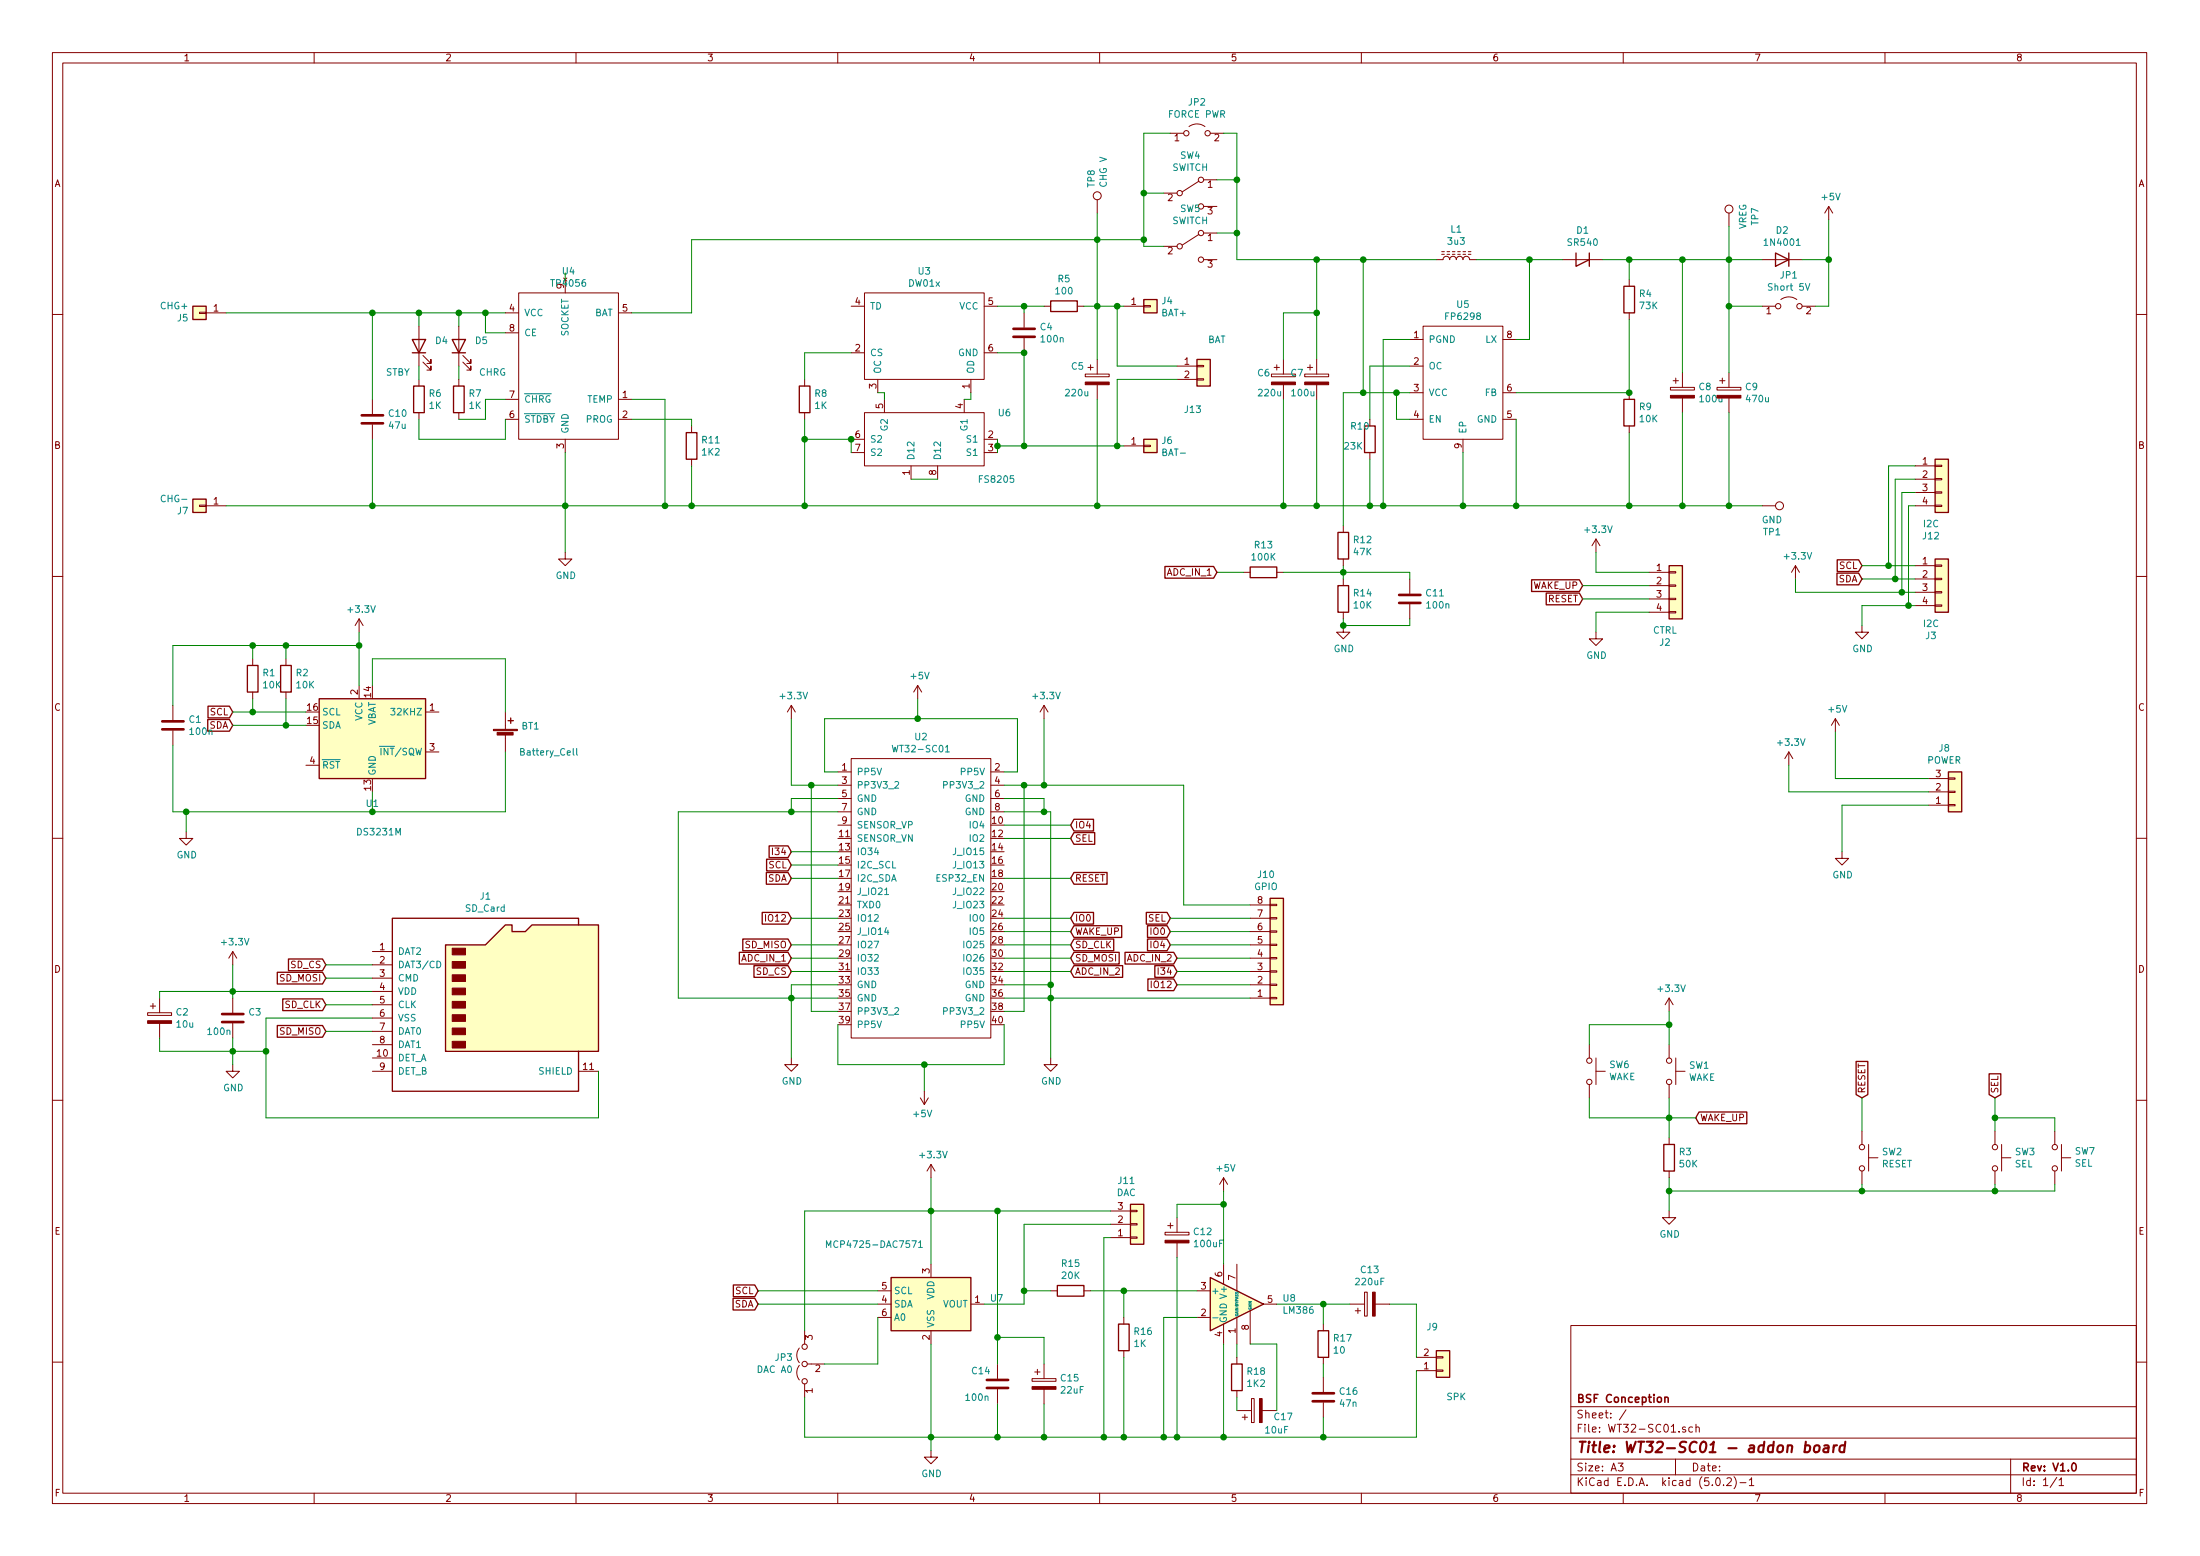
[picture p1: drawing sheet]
<svg xmlns="http://www.w3.org/2000/svg" width="420mm" height="297mm" viewBox="0 0 420 297" stroke-linecap="round" stroke-linejoin="round" font-family="sans-serif">
<g fill="none" stroke="#840000" stroke-width=".19">
<path d="M10 10h400v277h-400zM12 12h396v273.1h-396zM60 10v2M110 10v2M160 10v2M210 10v2M260 10v2M310 10v2M360 10v2M209.5 38.1v2.6M222.2 36.9h2.6M223.5 25.4h2.6"/>
<path d="M227.1 24.2l.1-.1a2.56 2.56 0 0 1 2.9 .1M229 34.6l-3.2 2M229.9 34.3h2.5M229.9 39.4h2.5M231.1 25.4h2.6M349.2 39.4l-.7 1.3M349.2 39.4v2.5M349.2 39.4l.8 1.3M38.1 59.6h1.3v.3h-1.3zM39.4 59.7h3.8M96.5 59.7h2.6M99.1 55.9h19v28h-19z"/>
<path d="M107.9 53.4v2.5M118.1 59.7h2.5M162.6 58.5h2.5M165.1 55.9h22.9v16.5h-22.9zM188 58.5h2.5M195.6 59.7v2.8M199.4 58.5h1.3M205.7 58.5h1.3M214.6 58.5h3.8M218.4 58.3h1.3v.3h-1.3zM222.2 47h2.6M229 44.7l-3.2 2.1"/>
<path d="M229.9 49.6h2.5M229.9 44.5h2.5M274.3 49.6h1.3a.63 .63 0 0 1 .6-.7 .63 .63 0 0 1 .7 .7 .63 .63 0 0 1 .6-.7 .63 .63 0 0 1 .6 .7 .63 .63 0 0 1 .7-.7 .63 .63 0 0 1 .6 .7 .63 .63 0 0 1 .6-.7 .63 .63 0 0 1 .7 .7h1.2M275.3 48.6h.5M275.3 48h.5M276.4 48.6h.5M276.4 48h.5M277.4 48.6h.5M277.4 48h.5M278.4 48.6h.5M278.4 48h.5M279.4 48.6h.5"/>
<path d="M279.4 48h.5M280.4 48.6h.5M280.4 48h.5M298.4 49.6h7.7M311.1 53.4v1.2M311.1 59.7v1.3M330.2 40.7v2.5M336.5 58.5h2.6M336.5 49.6h7.7M340.1 57.2l.1-.1a2.56 2.56 0 0 1 3 .1M344.2 58.5h2.5M10 60h2"/>
<path d="M71.1 76.2v2.8M80 62.3v7.6M80 72.4v1.3M80 78.8v1.2M80.8 69.1l1.5 1.5v-.7v.7h-.8M80.8 67.9l1.5 1.5v-.8v.8h-.8M87.6 62.3v7.6M87.6 72.4v1.3M87.6 78.8v1.2M88.4 69.1l1.5 1.5v-.7v.7h-.7M88.4 67.9l1.5 1.5v-.8v.8h-.7M96.5 76.2h2.6"/>
<path d="M96.5 63.5h2.6M118.1 76.2h2.5M153.7 72.4v1.3M153.7 78.8v1.2M162.6 67.3h2.5M165.1 78.8h22.9v10.1h-22.9zM167.6 72.4v2.6M168.9 76.2v2.6M184.1 76.2v2.6M185.4 72.4v2.6M188 67.3h2.5M195.6 64.6v2.7"/>
<path d="M207.3 71.4h4.5v.5h-4.5zM207.8 70.1h1M208.3 69.6v1M209.5 68.6v2.8M209.5 73.4v2.8M224.8 69.9h3.8M224.8 72.4h3.8M228.6 72.3h1.3v.3h-1.3zM228.6 69.8h1.3v.2h-1.3zM242.8 71.4h4.6v.5h-4.6zM243.3 70.1h1M243.8 69.6v1"/>
<path d="M245.1 68.6v2.8M245.1 73.4v2.8M249.2 71.4h4.5v.5h-4.5zM249.7 70.1h1M250.2 69.6v1M251.5 68.6v2.8M251.5 73.4v2.8M269.2 64.8h2.6M269.2 69.9h2.6M269.2 75h2.6M271.8 62.3h15.2v21.6h-15.2zM287 64.8h2.6"/>
<path d="M287 75h2.6M311.1 75v1.2M319 74h4.6v.5h-4.6zM319.5 72.7h1M320 72.2v1M321.3 71.2v2.8M321.3 76v2.8M327.9 74h4.6v.5h-4.6zM328.4 72.7h1M328.9 72.2v1M330.2 71.2v2.8M330.2 76v2.8"/>
<path d="M408 60h2M38.1 96.4h1.3v.3h-1.3zM39.4 96.6h3.8M71.1 81.1v2.8M96.5 80h2.6M107.9 83.9v2.5M118.1 80h2.5M132.1 81.3v1.3M132.1 87.7v1.2M162.6 83.9h2.5M162.6 86.4h2.5M174 88.9v2.6"/>
<path d="M179.1 88.9v2.6M188 83.9h2.5M188 86.4h2.5M214.6 85.1h3.8M218.4 85h1.3v.3h-1.3zM261.6 80v1.3M261.6 86.4v1.3M269.2 80h2.6M279.4 83.9v2.5M287 80h2.6M311.1 81.3v1.3M336.5 96.6h2.6"/>
<path d="M365.8 96.6h3.8M365.8 88.9h3.8M365.8 91.5h3.8M365.8 94h3.8M369.6 96.4h1.2v.3h-1.2zM369.6 93.9h1.2v.2h-1.2zM369.6 88.8h1.2v.3h-1.2zM369.6 91.3h1.2v.3h-1.2zM10 110h2M68.6 118.1v2.6M68.6 118.1l-.8 1.3M68.6 118.1l.7 1.3"/>
<path d="M107.9 105.4v1.3h1.3l-1.3 1.3-1.2-1.3h1.2M237.5 109.3h1.3M243.8 109.3h1.3M256.5 119.4v1.3h1.3l-1.3 1.3-1.2-1.3h1.2M256.5 100.4v1.2M256.5 106.7v1.3M256.5 110.5v1.3M256.5 116.9v1.2M269.2 110.5v2.8M269.2 115.4v2.7M304.8 102.9v2.5M304.8 102.9l-.8 1.3"/>
<path d="M304.8 102.9l.8 1.3M315 109.3h3.8M315 111.8h3.8M315 114.3h3.8M315 116.9h3.8M318.8 116.7h1.2v.3h-1.2zM318.8 114.2h1.2v.3h-1.2zM318.8 109.1h1.2v.3h-1.2zM318.8 111.7h1.2v.2h-1.2zM342.9 108l-.8 1.3M342.9 108v2.5M342.9 108l.8 1.3"/>
<path d="M355.6 119.4v1.3h1.3l-1.3 1.3-1.3-1.3h1.3M365.8 108h3.8M365.8 110.5h3.8M365.8 113.1h3.8M365.8 115.6h3.8M369.6 115.5h1.2v.2h-1.2zM369.6 112.9h1.2v.3h-1.2zM369.6 107.9h1.2v.2h-1.2zM369.6 110.4h1.2v.3h-1.2zM408 110h2M33 134.7v2.8M33 139.5v2.8"/>
<path d="M48.3 125.8v1.2M48.3 132.1v1.3M54.6 125.8v1.2M54.6 132.1v1.3M68.6 130.8v2.6M81.3 135.9h2.5M96.5 135.9v3.3M151.1 134.7l-.7 1.2M151.1 134.7v2.5M151.1 134.7l.8 1.2M175.3 130.8l-.8 1.3M175.3 130.8v2.6"/>
<path d="M175.3 130.8l.7 1.3M199.4 134.7l-.8 1.2M199.4 134.7v2.5M199.4 134.7l.8 1.2M304.8 120.7v1.3h1.3l-1.3 1.2-1.3-1.2h1.3M350.5 137.2l-.7 1.3M350.5 137.2v2.5M350.5 137.2l.8 1.3M35.6 158.8v1.3h1.2l-1.2 1.2-1.3-1.2h1.3M58.4 146.1h2.6M81.3 143.5h2.5M96.5 140.2v3.3"/>
<path d="M160 147.4h2.6M160 149.9h2.6M160 152.4h2.6M160 155h2.6M160 157.5h2.6M162.6 144.8h26.6v53.4h-26.6zM189.2 147.4h2.6M189.2 149.9h2.6M189.2 152.4h2.6M189.2 155h2.6M341.6 143.5l-.7 1.3M341.6 143.5v2.6"/>
<path d="M341.6 143.5l.8 1.3M368.3 153.7h3.8M368.3 151.2h3.8M368.3 148.6h3.8M372.1 148.5h1.3v.3h-1.3zM372.1 153.6h1.3v.2h-1.3zM372.1 151h1.3v.3h-1.3zM10 160h2M238.8 177.8h3.8M238.8 175.3h3.8M238.8 172.8h3.8M242.6 177.7h1.2v.3h-1.2z"/>
<path d="M242.6 175.2h1.2v.2h-1.2zM242.6 172.6h1.2v.3h-1.2zM351.8 162.6v1.3h1.3l-1.3 1.2-1.3-1.2h1.3M408 160h2M28.2 193.3h4.6v.5h-4.6zM28.7 192.1h1M29.2 191.6v1M30.5 190.5v2.8M30.5 195.4v2.8M44.4 181.6v2.6M44.4 190.5v2.8M44.4 195.4v2.8"/>
<path d="M44.4 181.6l-.7 1.3M44.4 181.6l.8 1.3M71.1 181.6h3.8M71.1 184.2h3.8M71.1 186.7h3.8M71.1 189.3h3.8M71.1 191.8h3.8M71.1 194.3h3.8M71.1 196.9h3.8M71.1 199.4h3.8M238.8 190.5h3.8M238.8 188h3.8"/>
<path d="M238.8 185.5h3.8M238.8 182.9h3.8M238.8 180.4h3.8M242.6 180.2h1.2v.3h-1.2zM242.6 185.3h1.2v.3h-1.2zM242.6 187.9h1.2v.2h-1.2zM242.6 190.4h1.2v.3h-1.2zM242.6 182.8h1.2v.2h-1.2zM303.5 199.4v2.6M318.8 190.5v2.6M318.8 199.4v2.6M318.8 190.5l-.8 1.3"/>
<path d="M318.8 190.5l.7 1.3M10 210h2M44.4 203.2v1.3h1.3l-1.3 1.3-1.2-1.3h1.2M71.1 202h3.8M71.1 204.5h3.8M110.5 204.5h3.8M151.1 202v1.2h1.3l-1.3 1.3-1.2-1.3h1.2M175.8 209.6l.7 1.3M176.5 208.3v2.6M177.3 209.6l-.8 1.3M200.7 202v1.2h1.2l-1.2 1.3-1.3-1.3h1.3M303.5 207v2.6"/>
<path d="M304.8 204.5h1.8M304.8 202v5M318.8 207v2.6M318.8 217.2v1.3M320 204.5h1.8M320 202v5M355.6 215.9v2.6M356.9 218.5v5.1M381 215.9v2.6M382.3 218.5v5.1M392.4 215.9v2.6M393.7 218.5v5.1"/>
<path d="M408 210h2M177.8 222.3v2.5M177.8 222.3l-.8 1.3M177.8 222.3l.8 1.3M212.1 236.3h3.8M212.1 233.7h3.8M212.1 231.2h3.8M215.9 231h1.3v.3h-1.3zM215.9 236.1h1.3v.3h-1.3zM215.9 233.6h1.3v.2h-1.3zM222.5 235.2h4.6v.5h-4.6zM223 234h1"/>
<path d="M223.5 233.5v1M224.8 232.4v2.8M224.8 237.3v2.8M233.7 224.8v2.6M233.7 224.8l-.8 1.3M233.7 224.8l.7 1.3M318.8 231.2v1.2h1.2l-1.2 1.3-1.3-1.3h1.3M318.8 223.6v1.2M355.6 223.6v2.5M356.9 221h1.7M381 223.6v2.5M382.3 221h1.7"/>
<path d="M392.4 223.6v2.5M393.7 221h1.8M152.7 257.3a2.26 2.26 0 0 0 0 2.8M153.7 254v2.6M167.6 249h2.6M167.6 246.4h2.6M167.6 251.5h2.6M177.8 241.3v2.6M177.8 254v2.6M185.4 249h2.6M200.7 246.4h1.2M207 246.4h1.3"/>
<path d="M214.6 251.5v1.3M214.6 257.8v1.3M228.6 246.4h2.5M228.6 251.5h2.5M233.7 241.3v3.8M233.7 252.8v3.8M236.2 241.3v5.1M236.2 251.5v5.1M236.2 259.1v1.3M238.8 250.2v6.4M241.3 249h2.5M252.7 252.8v1.2"/>
<path d="M252.7 259.1v1.3M257.8 249h2.8M258.8 250.2h1M259.3 249.7v1M260.6 246.7h.5v4.5h-.5zM262.6 249h2.8M270.5 259.1h3.8M274.3 259h1.3v.2h-1.3zM300 253h108v32.1h-108zM10 260h2M152.7 260.6a2.26 2.26 0 0 0 0 2.8M153.7 264.2v2.5"/>
<path d="M154.2 260.4h3.3M177.8 276.9v1.3h1.3l-1.3 1.2-1.3-1.2h1.3M190.5 260.4v2.8M190.5 265.2v2.8M197.1 263.2h4.6v.5h-4.6zM197.6 261.9h1M198.1 261.4v1M199.4 260.4v2.8M199.4 265.2v2.8M236.2 265.5v1.2M236.2 269.3h2.8M237.2 270.5h1.1"/>
<path d="M237.7 270v1.1M239 267h.5v4.6h-.5zM241 269.3h2.8M252.7 262.9v2.8M252.7 267.8v2.7M270.5 261.7h3.8M274.3 261.5h1.3v.3h-1.3zM300 278.5h108M300 274.5h108M300 268.5h108M309 279.3h1l-.5 .6 .4 .1v.7l-.2 .1-.7-.1M310.5 269.1l-1.2 2"/>
<path d="M320 278.5v3M321.9 272.5a.37 .37 0 0 0-.6 .1l.1 .2 .5 .2 .1 .1-.3 .3-.4-.1M323.2 272.5l-.4-.1-.3 .3 .1 .6 .2 .1 .4-.1M323.9 272.5h.1a.37 .37 0 0 1 .5 .1v.8M323.9 271.9v1.5M384 278.5v6.6M408 260h2M60 285.1v1.9M110 285.1v1.9M160 285.1v1.9M210 285.1v1.9M260 285.1v1.9"/>
<path d="M300 281.5h108M310 285.1v1.9M327.8 282.3l.2-.2a.86 .86 0 0 1 .2 1.5 .79 .79 0 0 1-.4-1.3zM329.2 283.5v.1M329.8 282.3l.6-.2 .2 .2 .1 .2-1 1.1h1M331.2 281.9a1.71 1.71 0 0 1 0 2.3M332.3 283h1.2M334.1 282.5l.4-.4v1.5M334.1 283.6h.8M360 285.1v1.9M392.8 282l-1.3 2M393.2 282.5l.5-.4v1.5"/>
<path d="M393.2 283.6h.9"/>
<circle cx="209.6" cy="37.4" r=".76"/>
<circle cx="225.3" cy="36.9" r=".51"/>
<circle cx="226.6" cy="25.4" r=".51"/>
<circle cx="229.4" cy="34.3" r=".51"/>
<circle cx="229.4" cy="39.4" r=".51"/>
<circle cx="230.6" cy="25.4" r=".51"/>
<circle cx="330.2" cy="39.9" r=".76"/>
<circle cx="225.3" cy="47" r=".51"/>
<circle cx="229.4" cy="49.6" r=".51"/>
<circle cx="229.4" cy="44.5" r=".51"/>
<circle cx="339.6" cy="58.5" r=".51"/>
<circle cx="343.7" cy="58.5" r=".51"/>
<circle cx="339.9" cy="96.6" r=".76"/>
<circle cx="303.5" cy="206.5" r=".51"/>
<circle cx="303.5" cy="202.5" r=".51"/>
<circle cx="318.8" cy="206.5" r=".51"/>
<circle cx="318.8" cy="202.5" r=".51"/>
<circle cx="355.6" cy="219" r=".51"/>
<circle cx="381" cy="219" r=".51"/>
<circle cx="392.4" cy="219" r=".51"/>
<circle cx="355.6" cy="223" r=".51"/>
<circle cx="381" cy="223" r=".51"/>
<circle cx="392.4" cy="223" r=".51"/>
<circle cx="153.7" cy="257.1" r=".51"/>
<circle cx="153.7" cy="260.4" r=".51"/>
<circle cx="153.7" cy="263.7" r=".51"/>
</g>
<path d="M318 266.8a.37 .37 0 0 1 .6 .1v.8M318 266.7v1M395.9 279.4l.1-.1a.8 .8 0 0 1 .5 .8 .8 .8 0 0 1-.5 .7 1 1 0 0 1-.1-1.4z" fill="none" stroke="#840000" stroke-width=".3"/>
<path d="M344.8 276a.68 .68 0 0 1 .8 .1v.7a.66 .66 0 0 1-.9 .3M344.9 275.2l-.3 2M346.6 276.1l.1-.1a.51 .51 0 0 1 .8 .3l-.2 .7a.53 .53 0 0 1-.5 .2 .53 .53 0 0 1-.4-.4zM348.4 276h.8l-.1 1.2M349.2 276.4l-.6 .1a.4 .4 0 0 0-.4 .3 .4 .4 0 0 0 .3 .4l.6-.1M350.2 275.9l-.1 1.3M350.8 275.9a.55 .55 0 0 0-.6 .4M352.3 276a.73 .73 0 0 0-.8 .1l-.2 .7 .1 .2 .2 .2 .6-.1M352.4 275.2l-.2 2" fill="none" stroke="#840000" stroke-width=".41"/>
<g fill="#ffffc2" stroke="#ffffc2" stroke-width=".19">
<path d="M61 133.4h20.3v15.2h-20.3z"/>
<path d="M85.1 180.4h7.6l3.8-3.8h1.3v1.2h2.5l1.3-1.2h12.7v24.1h-29.2z"/>
<path d="M218.4 57.2h2.6v2.5h-2.6z"/>
<path d="M218.4 83.9h2.6v2.5h-2.6z"/>
<path d="M369.6 106.7h2.5v10.2h-2.5z"/>
<path d="M36.8 58.5h2.6v2.5h-2.6z"/>
<path d="M36.8 95.3h2.6v2.5h-2.6z"/>
<path d="M170.2 243.9h15.2v10.1h-15.2z"/>
<path d="M231.1 243.9l10.2 5.1-10.2 5z"/>
<path d="M274.3 257.8h2.6v5.1h-2.6z"/>
<path d="M372.1 147.4h2.5v7.6h-2.5z"/>
<path d="M318.8 108h2.5v10.1h-2.5z"/>
<path d="M242.6 171.5h2.5v20.3h-2.5z"/>
<path d="M215.9 229.9h2.5v7.6h-2.5z"/>
<path d="M369.6 87.7h2.5v10.1h-2.5z"/>
<path d="M228.6 68.6h2.5v5.1h-2.5z"/>
</g>
<g fill="none" stroke="#840000" stroke-width=".25">
<path d="M36.8 58.5h2.6v2.5h-2.6zM200.7 57.4h5v2.1h-5zM218.4 57.2h2.6v2.5h-2.6zM301 48.3v2.5l2.5-1.2M303.5 48.3v2.5M310.1 54.6h2.1v5.1h-2.1zM339.1 48.3l2.5 1.3-2.5 1.2zM341.6 48.3v2.5M78.7 64.8h2.6l-1.3 2.5zM78.7 67.3h2.6M79 73.7h2v5.1h-2zM86.4 64.8h2.5l-1.3 2.5z"/>
<path d="M86.4 67.3h2.5M86.6 73.7h2v5.1h-2zM152.7 73.7h2v5.1h-2zM228.6 68.6h2.5v5.1h-2.5zM310.1 76.2h2.1v5.1h-2.1zM36.8 95.3h2.6v2.5h-2.6zM131.1 82.6h2v5.1h-2zM218.4 83.9h2.6v2.5h-2.6zM260.6 81.3h2v5.1h-2zM369.6 87.7h2.5v10.1h-2.5zM222.5 108.1h9.3l.6 1.2-.6 1.1h-9.3zM238.8 108.2h5v2.1h-5z"/>
<path d="M255.5 111.8h2.1v5.1h-2.1zM255.5 101.6h2.1v5.1h-2.1zM292.5 110.7h9.1l.7 1.1-.7 1.1h-9.1zM295.3 113.2h6.3l.7 1.1-.7 1.2h-6.3zM318.8 108h2.5v10.1h-2.5zM350.8 109.4h4.2l.6 1.1-.6 1.1h-4.2zM350.9 106.9h4.1l.6 1.1-.6 1.1h-4.1zM369.6 106.7h2.5v10.2h-2.5zM39.7 137.3h4.1l.6 1.2-.6 1.1h-4.1zM39.7 134.8h4.1l.6 1.1-.6 1.1h-4.1zM47.2 127h2.1v5.1h-2.1zM53.6 127h2v5.1h-2z"/>
<path d="M61 133.4h20.3v15.2h-20.3zM97 137.6h1M97.5 137.1v1M205.1 158.9h4v2.3h-4l-.6-1.1zM205.1 156.4h3.7v2.2h-3.7l-.6-1.1zM372.1 147.4h2.5v7.6h-2.5zM110.5 176.6v-1.3h-35.6v33h35.6v-7.6M141.9 179.3h8.6l.6 1.1-.6 1.1h-8.6zM145.6 174.2h4.9l.6 1.1-.6 1.1h-4.9zM146.4 166.6h4.1l.6 1.1-.6 1.1h-4.1zM146.4 164h4.1l.6 1.1-.6 1.2h-4.1zM146.9 161.5h3.6l.6 1.1-.6 1.1h-3.6z"/>
<path d="M205.1 179.3h7.6v2.2h-7.6l-.6-1.1zM205.1 166.6h6.3v2.2h-6.3l-.6-1.1zM205.1 176.7h9.1v2.3h-9.1l-.6-1.2zM205.1 174.2h3.7v2.2h-3.7l-.6-1.1zM218.9 174.2h4l.6 1.1-.6 1.1h-4zM219.2 176.7h3.7l.6 1.1-.6 1.2h-3.7zM219.2 179.3h3.7l.6 1.1-.6 1.1h-3.7zM242.6 171.5h2.5v20.3h-2.5zM53 185.6h8.6l.6 1.1-.6 1.1h-8.6zM53 195.8h8.6l.6 1.1-.6 1.1h-8.6zM54 190.7h7.6l.6 1.1-.6 1.1h-7.6zM55.1 183.1h6.5l.6 1.1-.6 1.1h-6.5z"/>
<path d="M85.1 180.4h7.6l3.8-3.8h1.3v1.2h2.5l1.3-1.2h12.7v24.1h-29.2zM141.2 181.8h9.3l.6 1.1-.6 1.1h-9.3zM144 184.3h6.5l.6 1.2-.6 1.1h-6.5zM205.1 181.8h8.6v2.2h-8.6l-.6-1.1zM205.1 184.3h9.3v2.3h-9.3l-.6-1.1zM214.9 181.8h9.3l.6 1.1-.6 1.1h-9.3zM219.2 186.9h5l.6 1.1-.6 1.1h-5zM220.5 184.3h3.7l.6 1.2-.6 1.1h-3.7zM317.8 218.5h2v5.1h-2zM324.5 212.3h9.1v2.2h-9.1l-.7-1.1zM354.5 202.6h2.2v6.4l-1.1 .6-1.1-.6zM379.9 205h2.2v4l-1.1 .6-1.1-.6z"/>
<path d="M215.9 229.9h2.5v7.6h-2.5zM140 247.8h4.1l.7 1.2-.7 1.1h-4.1zM140.1 245.3h4l.7 1.1-.7 1.1h-4zM170.2 243.9h15.2v10.1h-15.2zM201.9 245.4h5.1v2h-5.1zM213.6 252.8h2v5h-2zM231.1 243.9l10.2 5.1-10.2 5zM251.7 254h2v5.1h-2zM274.3 257.8h2.6v5.1h-2.6zM235.2 260.4h2v5.1h-2z"/>
</g>
<g fill="none" stroke="#008484" stroke-width=".19">
<path d="M343.1 46.8h.7M344.8 54.1l.4 1.3 .4-1.3M72.5 142.5h.6M110.1 142.9v1.1l.2 .2M170.4 142.3l.3 1.2 .2-.9 .3 .9 .3-1.2M170.9 149.3l.5-.1 .2 .3-.8 1h.8M180.2 149.8l.7-.1v-.4l-.7-.1v1.3M180.6 143.5h.7M169 170.8h.7M83.4 183.5a.64 .64 0 0 1 .8 .6 .64 .64 0 0 1-.8 .6zM170.9 192.5l.5-.1 .2 .3-.8 .9h.8M180.2 193l.7-.1v-.4l-.7-.1v1.2"/>
<path d="M157.8 238.1v-1.2l.5 .9 .4-.9v1.2M175.4 237.2l.4-.3v1.2M175.4 238.1h.7M231.6 251.6h1"/>
</g>
<g fill="none" stroke="#008400" stroke-width=".19">
<path d="M218.4 36.9h3.8M223.5 25.4h-5.1v21.6h3.8M232.4 34.3h3.8M233.7 25.4h2.5v24.2h38.1M43.2 59.7h53.3M71.1 59.7v16.5M80 59.7v2.6M87.6 59.7v2.6M92.7 59.7v3.8h3.8M107.9 52.1v1.3M190.5 58.5h8.9M195.6 58.5v1.2"/>
<path d="M207 58.5h7.6M209.5 40.7v27.9M213.4 58.5v11.4h11.4M218.4 45.8h-86.3v13.9h-11.5M232.4 44.5h3.8M251.5 59.7h-6.4v8.9M251.5 49.6v19M260.3 49.6v25.4M281.9 49.6h16.5M292.1 49.6v15.2h-2.5M306.1 49.6h30.4M311.1 49.6v3.8"/>
<path d="M321.3 49.6v21.6M330.2 58.5h6.3M330.2 43.2v28M344.2 49.6h5M349.2 41.9v16.6h-2.5M80 69.9v2.5M87.6 69.9v2.5M96.5 76.2h-3.8v3.8h-5.1M120.6 76.2h6.4v20.4M162.6 67.3h-8.9v5.1M167.6 75h1.3v1.2M185.4 75v1.2h-1.3"/>
<path d="M190.5 67.3h5.1v17.8M209.5 76.2v20.4M224.8 72.4h-11.4v12.7M245.1 76.2v20.4M251.5 76.2v20.4M266.7 75v5h2.5M269.2 75h-12.7v25.4M269.2 64.8h-5v31.8M269.2 69.9h-7.6v10.1M311.1 61v14h-21.5M321.3 78.8v17.8M330.2 78.8v17.8"/>
<path d="M43.2 96.6h293.3M71.1 83.9v12.7M80 80v3.9h16.5v-3.9M107.9 86.4v19M120.6 80h11.5v1.3M132.1 88.9v7.7M153.7 83.9h8.9v2.5M153.7 80v16.6M174 91.5h5.1M190.5 83.9v2.5M190.5 85.1h24.1M261.6 87.7v8.9"/>
<path d="M279.4 86.4v10.2M289.6 80v16.6M311.1 82.6v14M365.8 91.5h-3.9v19M365.8 96.6h-1.3v19M365.8 94h-2.6v19.1M365.8 88.9h-5.1v19.1M232.4 109.3h5.1M245.1 109.3h24.1v1.2M256.5 108v2.5M256.5 118.1v1.3h12.7v-1.3M302.3 111.8h12.7"/>
<path d="M302.3 114.3h12.7M304.8 105.4v3.9h10.2M315 116.9h-10.2v3.8M342.9 110.5v2.6h22.9M355.6 110.5h10.2M355.6 108h10.2M365.8 115.6h-10.2v3.8M44.4 135.9h14M44.4 138.5h14M48.3 123.2v2.6M48.3 133.4v2.5M54.6 123.2v2.6"/>
<path d="M54.6 133.4v5.1M68.6 120.7v10.1M68.6 123.2h-35.6v11.5M71.1 130.8v-5h25.4v10.1M151.1 137.2v12.7h8.9M175.3 133.4v3.8M199.4 137.2v12.7M350.5 139.7v8.9h17.8M33 142.3v12.7h63.5v-11.5M35.6 155v3.8M71.1 151.2v3.8M154.9 149.9v43.2h5.1"/>
<path d="M160 155h-30.5v35.5h30.5M160 152.4h-8.9v2.6M160 147.4h-2.5v-10.2h36.8v10.2h-2.5M191.8 155h8.9v47M191.8 157.5h12.7M191.8 152.4h7.6v2.6M191.8 149.9h34.3v22.9h12.7M195.6 149.9v43.2h-3.8M341.6 146.1v5.1h26.7M368.3 153.7h-16.5v8.9M151.1 167.7h8.9M151.1 165.1h8.9"/>
<path d="M151.1 162.6h8.9M151.1 175.3h8.9M191.8 167.7h12.7M191.8 175.3h12.7M191.8 177.8h12.7M191.8 160.1h12.7M223.5 175.3h15.3M223.5 177.8h15.3M30.5 198.2v2.5h20.3M44.4 184.2v6.3M44.4 198.2v5M62.2 184.2h8.9"/>
<path d="M62.2 186.7h8.9M62.2 191.8h8.9M62.2 196.9h8.9M71.1 194.3h-20.3v19.1h63.5v-8.9M71.1 189.3h-40.6v1.2M151.1 180.4h8.9M151.1 182.9h8.9M151.1 185.5h8.9M160 188h-8.9v14M160 195.6v7.6h31.8v-7.6M191.8 180.4h12.7M191.8 182.9h12.7"/>
<path d="M191.8 185.5h12.7M191.8 188h8.9M191.8 190.5h47M223.5 180.4h15.3M224.8 182.9h14M224.8 185.5h14M224.8 188h14M318.8 193.1v6.3M318.8 195.6h-15.3v3.8M176.5 203.2v5.1M303.5 209.6v3.8h20.3M318.8 209.6v7.6"/>
<path d="M355.6 209.6v6.3M381 213.4h11.4v2.5M381 209.6v6.3M177.8 224.8v16.5M190.5 231.2v29.2M212.1 231.2h-58.4v22.8M212.1 233.7h-16.5v15.3h-7.6M212.1 236.3h-1.3v38.1M233.7 227.4v13.9M233.7 229.9h-8.9v2.5M318.8 224.8v6.4M355.6 226.1v1.3"/>
<path d="M381 226.1v1.3M392.4 226.1v1.3h-73.6M144.8 246.4h22.8M144.8 249h22.8M167.6 251.5v8.9h-10.1M177.8 256.6v20.3M190.5 255.3h8.9v5.1M195.6 246.4h5.1M208.3 246.4h20.3M214.6 246.4v5.1M214.6 259.1v15.3M224.8 240.1v34.3"/>
<path d="M228.6 251.5h-6.4v22.9M233.7 256.6v17.8M236.2 256.6v2.5M238.8 256.6h5v12.7M243.8 249h14M252.7 249v3.8M265.4 249h5.1v10.1M190.5 268v6.4M199.4 268v6.4M236.2 266.7v2.6M252.7 260.4v2.5M252.7 270.5v3.9"/>
<path d="M270.5 261.7v12.7h-116.8v-7.7"/>
</g>
<g fill="#008400" stroke="#008400" stroke-width=".25">
<circle cx="35.6" cy="155" r=".51"/>
<circle cx="71.1" cy="155" r=".51"/>
<circle cx="44.5" cy="189.3" r=".51"/>
<circle cx="44.5" cy="200.7" r=".51"/>
<circle cx="50.8" cy="200.7" r=".51"/>
<circle cx="68.6" cy="123.2" r=".51"/>
<circle cx="54.6" cy="138.5" r=".51"/>
<circle cx="48.3" cy="135.9" r=".51"/>
<circle cx="54.6" cy="123.2" r=".51"/>
<circle cx="48.3" cy="123.2" r=".51"/>
<circle cx="92.7" cy="59.7" r=".51"/>
<circle cx="80" cy="59.7" r=".51"/>
<circle cx="87.6" cy="59.7" r=".51"/>
<circle cx="162.6" cy="83.9" r=".51"/>
<circle cx="195.6" cy="58.5" r=".51"/>
<circle cx="209.6" cy="58.5" r=".51"/>
<circle cx="190.5" cy="85.1" r=".51"/>
<circle cx="195.6" cy="67.3" r=".51"/>
<circle cx="195.6" cy="85.1" r=".51"/>
<circle cx="153.7" cy="83.9" r=".51"/>
<circle cx="153.7" cy="96.6" r=".51"/>
<circle cx="209.6" cy="45.8" r=".51"/>
<circle cx="251.5" cy="49.6" r=".51"/>
<circle cx="251.5" cy="96.6" r=".51"/>
<circle cx="251.5" cy="59.7" r=".51"/>
<circle cx="245.1" cy="96.6" r=".51"/>
<circle cx="264.2" cy="96.6" r=".51"/>
<circle cx="261.6" cy="96.6" r=".51"/>
<circle cx="279.4" cy="96.6" r=".51"/>
<circle cx="260.3" cy="49.6" r=".51"/>
<circle cx="292.1" cy="49.6" r=".51"/>
<circle cx="311.1" cy="75" r=".51"/>
<circle cx="289.6" cy="96.6" r=".51"/>
<circle cx="311.1" cy="49.6" r=".51"/>
<circle cx="321.3" cy="49.6" r=".51"/>
<circle cx="311.1" cy="96.6" r=".51"/>
<circle cx="321.3" cy="96.6" r=".51"/>
<circle cx="256.5" cy="109.3" r=".51"/>
<circle cx="266.7" cy="75" r=".51"/>
<circle cx="260.3" cy="75" r=".51"/>
<circle cx="256.5" cy="119.4" r=".51"/>
<circle cx="200.7" cy="190.5" r=".51"/>
<circle cx="151.1" cy="190.5" r=".51"/>
<circle cx="330.2" cy="49.6" r=".51"/>
<circle cx="127" cy="96.6" r=".51"/>
<circle cx="108" cy="96.6" r=".51"/>
<circle cx="132.1" cy="96.6" r=".51"/>
<circle cx="209.6" cy="96.6" r=".51"/>
<circle cx="71.1" cy="96.6" r=".51"/>
<circle cx="71.1" cy="59.7" r=".51"/>
<circle cx="349.2" cy="49.6" r=".51"/>
<circle cx="330.2" cy="58.5" r=".51"/>
<circle cx="318.8" cy="213.4" r=".51"/>
<circle cx="318.8" cy="227.4" r=".51"/>
<circle cx="176.5" cy="203.2" r=".51"/>
<circle cx="199.4" cy="149.9" r=".51"/>
<circle cx="236.2" cy="34.3" r=".51"/>
<circle cx="218.4" cy="36.9" r=".51"/>
<circle cx="177.8" cy="274.4" r=".51"/>
<circle cx="190.5" cy="255.3" r=".51"/>
<circle cx="190.5" cy="274.4" r=".51"/>
<circle cx="199.4" cy="274.4" r=".51"/>
<circle cx="222.2" cy="274.4" r=".51"/>
<circle cx="214.6" cy="246.4" r=".51"/>
<circle cx="214.6" cy="274.4" r=".51"/>
<circle cx="233.7" cy="274.4" r=".51"/>
<circle cx="252.7" cy="249" r=".51"/>
<circle cx="233.7" cy="229.9" r=".51"/>
<circle cx="224.8" cy="274.4" r=".51"/>
<circle cx="252.7" cy="274.4" r=".51"/>
<circle cx="355.6" cy="227.4" r=".51"/>
<circle cx="381" cy="213.4" r=".51"/>
<circle cx="381" cy="227.4" r=".51"/>
<circle cx="318.8" cy="195.6" r=".51"/>
<circle cx="218.4" cy="45.8" r=".51"/>
<circle cx="236.2" cy="44.5" r=".51"/>
<circle cx="190.5" cy="231.2" r=".51"/>
<circle cx="177.8" cy="231.2" r=".51"/>
<circle cx="195.6" cy="246.4" r=".51"/>
<circle cx="210.8" cy="274.4" r=".51"/>
<circle cx="330.2" cy="96.6" r=".51"/>
<circle cx="175.3" cy="137.2" r=".51"/>
<circle cx="195.6" cy="149.9" r=".51"/>
<circle cx="154.9" cy="149.9" r=".51"/>
<circle cx="151.1" cy="155" r=".51"/>
<circle cx="200.7" cy="188" r=".51"/>
<circle cx="199.4" cy="155" r=".51"/>
<circle cx="364.5" cy="115.6" r=".51"/>
<circle cx="363.2" cy="113.1" r=".51"/>
<circle cx="361.9" cy="110.5" r=".51"/>
<circle cx="360.7" cy="108" r=".51"/>
<circle cx="213.4" cy="58.5" r=".51"/>
<circle cx="213.4" cy="85.1" r=".51"/>
</g>
<g fill="#840000" stroke="#840000" stroke-width=".19">
<path d="M94.2 139.2h4.6v.3h-4.6z"/>
<path d="M94.9 139.8h3.1v.5h-3.1z"/>
<path d="M28.2 194.9h4.6v.5h-4.6z"/>
<path d="M86.4 198.8h2.5v1.3h-2.5z"/>
<path d="M86.4 196.3h2.5v1.2h-2.5z"/>
<path d="M86.4 193.7h2.5v1.3h-2.5z"/>
<path d="M86.4 191.2h2.5v1.2h-2.5z"/>
<path d="M86.4 188.6h2.5v1.3h-2.5z"/>
<path d="M86.4 186.1h2.5v1.3h-2.5z"/>
<path d="M86.4 183.6h2.5v1.2h-2.5z"/>
<path d="M86.4 181h2.5v1.3h-2.5z"/>
<path d="M207.3 72.9h4.5v.5h-4.5z"/>
<path d="M242.8 72.9h4.6v.5h-4.6z"/>
<path d="M319 75.5h4.6v.5h-4.6z"/>
<path d="M327.9 75.5h4.6v.5h-4.6z"/>
<path d="M249.2 72.9h4.5v.5h-4.5z"/>
<path d="M197.1 264.7h4.6v.5h-4.6z"/>
<path d="M262.1 246.7h.5v4.5h-.5z"/>
<path d="M240.5 267h.5v4.6h-.5z"/>
<path d="M222.5 236.8h4.6v.5h-4.6z"/>
</g>
<g fill="none" stroke="#840000" stroke-width=".51">
<path d="M69.1 79.3h4.1M193.5 64.3h4.1M193.5 62.8h4.1M69.1 80.8h4.1M267.2 115.1h4.1M267.2 113.6h4.1M31 139.2h4.1M31 137.7h4.1M42.4 195.1h4.1M42.4 193.6h4.1M188.5 265h4M188.5 263.4h4"/>
<path d="M250.7 267.5h4.1M250.7 266h4.1"/>
</g>
<text font-size="2.8" fill="#840000" x="301" y="277.3">Title: WT32-SC01 - addon board</text>
<g font-size="2.1" fill="#840000">
<text x="301" y="267.8">BSF Conception</text>
<text x="301" y="273.5">File: WT32-SC01.sch</text>
<text x="301" y="270.8">Sheet: /</text>
<text x="301" y="280.9">Size: A3</text>
<text x="323" y="280.9">Date:</text>
<text x="386" y="280.9">Rev: V1.0</text>
<text x="301" y="283.7">KiCad E.D.A. kicad (5.0.2)-1</text>
<text x="386" y="283.7">Id: 1/1</text>
</g>
<g font-size="1.8" fill="#840000">
<text x="35" y="11.7">1</text>
<text x="85" y="11.7">2</text>
<text x="135" y="11.7">3</text>
<text x="185" y="11.7">4</text>
<text x="235" y="11.7">5</text>
<text x="285" y="11.7">6</text>
<text x="335" y="11.7">7</text>
<text x="385" y="11.7">8</text>
<text x="224.3" y="27">1</text>
<text x="231.9" y="27">2</text>
<text x="10.4" y="35.7">A</text>
<text x="230.7" y="35.9">1</text>
<text x="408.4" y="35.7">A</text>
<text x="223" y="38.4">2</text>
<text x="230.7" y="40.9">3</text>
<text x="230.7" y="46">1</text>
<text x="223" y="48.6">2</text>
<text x="230.7" y="51.1">3</text>
<text x="40.8" y="59.5">1</text>
<text x="97.3" y="59.5">4</text>
<text x="118.9" y="59.5">5</text>
<text x="163.3" y="58.2">4</text>
<text x="188.7" y="58.2">5</text>
<text x="216.1" y="58.2">1</text>
<text x="337.3" y="60">1</text>
<text x="345" y="60">2</text>
<text x="97.3" y="63.3">8</text>
<text x="270" y="64.6">1</text>
<text x="287.8" y="64.6">8</text>
<text x="163.3" y="67.1">2</text>
<text x="188.7" y="67.1">6</text>
<text x="226.2" y="69.6">1</text>
<text x="270" y="69.6">2</text>
<text x="97.3" y="76">7</text>
<text x="118.9" y="76">1</text>
<text x="167.4" y="74.2" transform="rotate(-90 167.4 74.2)">3</text>
<text x="168.7" y="78" transform="rotate(-90 168.7 78)">5</text>
<text x="183.9" y="78" transform="rotate(-90 183.9 78)">4</text>
<text x="185.2" y="74.2" transform="rotate(-90 185.2 74.2)">1</text>
<text x="226.2" y="72.2">2</text>
<text x="270" y="74.7">3</text>
<text x="287.8" y="74.7">6</text>
<text x="97.3" y="79.8">6</text>
<text x="118.9" y="79.8">2</text>
<text x="163.3" y="83.6">6</text>
<text x="188.7" y="83.6">2</text>
<text x="270" y="79.8">4</text>
<text x="287.8" y="79.8">5</text>
<text x="10.4" y="85.7">B</text>
<text x="107.7" y="85.6" transform="rotate(-90 107.7 85.6)">3</text>
<text x="163.3" y="86.1">7</text>
<text x="188.7" y="86.1">3</text>
<text x="216.1" y="84.9">1</text>
<text x="279.1" y="85.6" transform="rotate(-90 279.1 85.6)">9</text>
<text x="367.2" y="88.7">1</text>
<text x="408.4" y="85.7">B</text>
<text x="173.7" y="90.7" transform="rotate(-90 173.7 90.7)">1</text>
<text x="178.8" y="90.7" transform="rotate(-90 178.8 90.7)">8</text>
<text x="367.2" y="91.2">2</text>
<text x="367.2" y="93.8">3</text>
<text x="40.8" y="96.3">1</text>
<text x="367.2" y="96.3">4</text>
<text x="367.2" y="107.7">1</text>
<text x="223.1" y="109.9">ADC_IN_1</text>
<text x="292.6" y="112.4">WAKE_UP</text>
<text x="316.4" y="109">1</text>
<text x="316.4" y="111.5">2</text>
<text x="351.1" y="111.2">SDA</text>
<text x="351.3" y="108.6">SCL</text>
<text x="367.2" y="110.3">2</text>
<text x="367.2" y="112.8">3</text>
<text x="295.6" y="115">RESET</text>
<text x="316.4" y="114.1">3</text>
<text x="316.4" y="116.6">4</text>
<text x="367.2" y="115.4">4</text>
<text x="10.4" y="135.7">C</text>
<text x="40.1" y="136.6">SCL</text>
<text x="58.7" y="135.7">16</text>
<text x="68.3" y="132.6" transform="rotate(-90 68.3 132.6)">2</text>
<text x="70.9" y="133.1" transform="rotate(-90 70.9 133.1)">14</text>
<text x="82.1" y="135.7">1</text>
<text x="408.4" y="135.7">C</text>
<text x="39.9" y="139.1">SDA</text>
<text x="58.7" y="138.2">15</text>
<text x="82.1" y="143.3">3</text>
<text x="59.2" y="145.8">4</text>
<text x="160.8" y="147.1">1</text>
<text x="160.8" y="149.6">3</text>
<text x="190" y="147.1">2</text>
<text x="190" y="149.6">4</text>
<text x="369.7" y="148.4">3</text>
<text x="70.9" y="150.9" transform="rotate(-90 70.9 150.9)">13</text>
<text x="160.8" y="152.2">5</text>
<text x="160.8" y="154.7">7</text>
<text x="190" y="152.2">6</text>
<text x="190" y="154.7">8</text>
<text x="369.7" y="153.5">1</text>
<text x="369.7" y="150.9">2</text>
<text x="160.3" y="159.8">11</text>
<text x="160.8" y="157.3">9</text>
<text x="189.5" y="157.3">10</text>
<text x="189.5" y="159.8">12</text>
<text x="205.3" y="160.7">SEL</text>
<text x="205.3" y="158.2">IO4</text>
<text x="146.8" y="165.8">SCL</text>
<text x="147.9" y="163.2">I34</text>
<text x="160.3" y="162.3">13</text>
<text x="160.3" y="164.9">15</text>
<text x="160.3" y="167.4">17</text>
<text x="189.5" y="162.3">14</text>
<text x="189.5" y="164.9">16</text>
<text x="189.5" y="167.4">18</text>
<text x="146.6" y="168.3">SDA</text>
<text x="160.3" y="170">19</text>
<text x="160.3" y="172.5">21</text>
<text x="189.5" y="170">20</text>
<text x="189.5" y="172.5">22</text>
<text x="205.3" y="168.3">RESET</text>
<text x="240.2" y="172.5">8</text>
<text x="146.5" y="175.9">IO12</text>
<text x="160.3" y="175">23</text>
<text x="160.3" y="177.6">25</text>
<text x="189.5" y="175">24</text>
<text x="189.5" y="177.6">26</text>
<text x="205.3" y="178.5">WAKE_UP</text>
<text x="205.3" y="175.9">IO0</text>
<text x="219.3" y="175.9">SEL</text>
<text x="219.9" y="178.5">IO0</text>
<text x="240.2" y="177.6">6</text>
<text x="240.2" y="175">7</text>
<text x="10.4" y="185.7">D</text>
<text x="55.5" y="184.8">SD_CS</text>
<text x="72.5" y="181.4">1</text>
<text x="72.5" y="183.9">2</text>
<text x="141.8" y="183.6">ADC_IN_1</text>
<text x="142.4" y="181">SD_MISO</text>
<text x="160.3" y="180.1">27</text>
<text x="160.3" y="182.7">29</text>
<text x="160.3" y="185.2">31</text>
<text x="189.5" y="180.1">28</text>
<text x="189.5" y="182.7">30</text>
<text x="189.5" y="185.2">32</text>
<text x="205.3" y="183.6">SD_MOSI</text>
<text x="205.3" y="181">SD_CLK</text>
<text x="215.4" y="183.6">ADC_IN_2</text>
<text x="219.9" y="181">IO4</text>
<text x="240.2" y="185.2">3</text>
<text x="240.2" y="182.7">4</text>
<text x="240.2" y="180.1">5</text>
<text x="408.4" y="185.7">D</text>
<text x="53.5" y="187.4">SD_MOSI</text>
<text x="72.5" y="186.5">3</text>
<text x="72.5" y="189">4</text>
<text x="72.5" y="191.6">5</text>
<text x="144.4" y="186.1">SD_CS</text>
<text x="160.3" y="187.7">33</text>
<text x="160.3" y="190.3">35</text>
<text x="189.5" y="187.7">34</text>
<text x="189.5" y="190.3">36</text>
<text x="205.3" y="186.1">ADC_IN_2</text>
<text x="220.2" y="188.6">IO12</text>
<text x="221.5" y="186.1">I34</text>
<text x="240.2" y="190.3">1</text>
<text x="240.2" y="187.7">2</text>
<text x="53.5" y="197.5">SD_MISO</text>
<text x="54.4" y="192.4">SD_CLK</text>
<text x="72.5" y="194.1">6</text>
<text x="72.5" y="196.6">7</text>
<text x="160.3" y="192.8">37</text>
<text x="160.3" y="195.4">39</text>
<text x="189.5" y="192.8">38</text>
<text x="189.5" y="195.4">40</text>
<text x="72.1" y="201.7">10</text>
<text x="72.5" y="199.2">8</text>
<text x="72.5" y="204.3">9</text>
<text x="111.4" y="204.3">11</text>
<text x="356.2" y="208.8" transform="rotate(-90 356.2 208.8)">RESET</text>
<text x="381.6" y="208.8" transform="rotate(-90 381.6 208.8)">SEL</text>
<text x="324.6" y="214">WAKE_UP</text>
<text x="213.5" y="233.5">2</text>
<text x="213.5" y="230.9">3</text>
<text x="10.4" y="235.7">E</text>
<text x="213.5" y="236">1</text>
<text x="408.4" y="235.7">E</text>
<text x="177.5" y="243.1" transform="rotate(-90 177.5 243.1)">3</text>
<text x="233.4" y="243.7" transform="rotate(-90 233.4 243.7)">6</text>
<text x="236" y="244.4" transform="rotate(-90 236 244.4)">7</text>
<text x="140.3" y="249.6">SDA</text>
<text x="140.5" y="247.1">SCL</text>
<text x="168.4" y="248.7">4</text>
<text x="168.4" y="246.2">5</text>
<text x="168.4" y="251.2">6</text>
<text x="186.2" y="248.7">1</text>
<text x="229.4" y="251.2">2</text>
<text x="229.4" y="246.2">3</text>
<text x="242.1" y="248.7">5</text>
<text x="155.2" y="255.8" transform="rotate(-90 155.2 255.8)">3</text>
<text x="177.5" y="255.8" transform="rotate(-90 177.5 255.8)">2</text>
<text x="233.4" y="255.2" transform="rotate(-90 233.4 255.2)">4</text>
<text x="236" y="254.5" transform="rotate(-90 236 254.5)">1</text>
<text x="238.5" y="253.9" transform="rotate(-90 238.5 253.9)">8</text>
<text x="155.7" y="261.9">2</text>
<text x="271.9" y="261.4">1</text>
<text x="271.9" y="258.9">2</text>
<text x="155.2" y="265.9" transform="rotate(-90 155.2 265.9)">1</text>
<text x="10.5" y="285.7">F</text>
<text x="35" y="286.7">1</text>
<text x="85" y="286.7">2</text>
<text x="135" y="286.7">3</text>
<text x="185" y="286.7">4</text>
<text x="235" y="286.7">5</text>
<text x="285" y="286.7">6</text>
<text x="335" y="286.7">7</text>
<text x="385" y="286.7">8</text>
<text x="408.5" y="285.7">F</text>
</g>
<g font-size="1.8" fill="#008484">
<text x="223.2" y="22.5">FORCE PWR</text>
<text x="227" y="20.2">JP2</text>
<text x="209.1" y="35.7" transform="rotate(-90 209.1 35.7)">TP8</text>
<text x="211.4" y="35.6" transform="rotate(-90 211.4 35.6)">CHG V</text>
<text x="223.9" y="32.6">SWITCH</text>
<text x="225.4" y="30.3">SW4</text>
<text x="225.4" y="40.5">SW5</text>
<text x="348" y="38.2">+5V</text>
<text x="223.9" y="42.8">SWITCH</text>
<text x="276.6" y="46.7">3u3</text>
<text x="277.1" y="44.4">L1</text>
<text x="299.6" y="46.9">SR540</text>
<text x="301.1" y="44.6">D1</text>
<text x="333.5" y="43.8" transform="rotate(-90 333.5 43.8)">VREG</text>
<text x="335.8" y="43" transform="rotate(-90 335.8 43)">TP7</text>
<text x="337.3" y="46.9">1N4001</text>
<text x="339.2" y="44.6">D2</text>
<text x="107.5" y="52.4">U4</text>
<text x="175.4" y="52.4">U3</text>
<text x="202.1" y="53.9">R5</text>
<text x="340.1" y="53.2">JP1</text>
<text x="30.8" y="59">CHG+</text>
<text x="105.5" y="54.7">TP4056</text>
<text x="107.7" y="55.1" transform="rotate(-90 107.7 55.1)">9</text>
<text x="166.1" y="59.1">TD</text>
<text x="173.6" y="54.7">DW01x</text>
<text x="183.2" y="59.1">VCC</text>
<text x="201.7" y="56.2">100</text>
<text x="221.9" y="58.1">J4</text>
<text x="278.3" y="58.8">U5</text>
<text x="313.1" y="56.7">R4</text>
<text x="313.2" y="59">73K</text>
<text x="338" y="55.5">Short 5V</text>
<text x="33.9" y="61.4">J5</text>
<text x="83.2" y="65.7">D4</text>
<text x="90.8" y="65.7">D5</text>
<text x="100.1" y="60.4">VCC</text>
<text x="100.1" y="64.2">CE</text>
<text x="108.6" y="64.3" transform="rotate(-90 108.6 64.3)">SOCKET</text>
<text x="113.5" y="60.4">BAT</text>
<text x="198.7" y="63.1">C4</text>
<text x="199" y="65.4">100n</text>
<text x="221.9" y="60.4">BAT+</text>
<text x="230.6" y="65.5">BAT</text>
<text x="272.8" y="65.4">PGND</text>
<text x="276.3" y="61.1">FP6298</text>
<text x="283.7" y="65.4">LX</text>
<text x="73.6" y="71.7">STBY</text>
<text x="91.5" y="71.7">CHRG</text>
<text x="166.1" y="68">CS</text>
<text x="168.3" y="71.4" transform="rotate(-90 168.3 71.4)">OC</text>
<text x="183" y="68">GND</text>
<text x="186.1" y="71.4" transform="rotate(-90 186.1 71.4)">OD</text>
<text x="204.7" y="70.6">C5</text>
<text x="240.2" y="71.8">C6</text>
<text x="246.6" y="71.8">C7</text>
<text x="272.8" y="70.5">OC</text>
<text x="82" y="75.8">R6</text>
<text x="89.6" y="75.8">R7</text>
<text x="100.1" y="76.9">CHRG</text>
<text x="112.2" y="76.9">TEMP</text>
<text x="155.7" y="75.8">R8</text>
<text x="203.7" y="75.7">220u</text>
<text x="240.5" y="75.7">220u</text>
<text x="246.8" y="75.7">100u</text>
<text x="272.8" y="75.6">VCC</text>
<text x="283.6" y="75.6">FB</text>
<text x="324.5" y="74.5">C8</text>
<text x="324.8" y="76.8">100u</text>
<text x="333.4" y="74.5">C9</text>
<text x="333.7" y="76.8">470u</text>
<text x="74.3" y="79.6">C10</text>
<text x="74.4" y="81.9">47u</text>
<text x="82" y="78.1">1K</text>
<text x="89.6" y="78.1">1K</text>
<text x="100.1" y="80.7">STDBY</text>
<text x="108.6" y="82.8" transform="rotate(-90 108.6 82.8)">GND</text>
<text x="111.9" y="80.7">PROG</text>
<text x="155.7" y="78.1">1K</text>
<text x="169.5" y="82.2" transform="rotate(-90 169.5 82.2)">G2</text>
<text x="184.8" y="82.2" transform="rotate(-90 184.8 82.2)">G1</text>
<text x="190.7" y="79.5">U6</text>
<text x="226.3" y="78.8">J13</text>
<text x="258.1" y="82">R10</text>
<text x="272.8" y="80.7">EN</text>
<text x="280" y="82.8" transform="rotate(-90 280 82.8)">EP</text>
<text x="282.1" y="80.7">GND</text>
<text x="313.1" y="78.3">R9</text>
<text x="313.2" y="80.6">10K</text>
<text x="134.1" y="84.6">R11</text>
<text x="134.1" y="87">1K2</text>
<text x="166.1" y="84.5">S2</text>
<text x="166.1" y="87">S2</text>
<text x="174.6" y="87.9" transform="rotate(-90 174.6 87.9)">D12</text>
<text x="179.7" y="87.9" transform="rotate(-90 179.7 87.9)">D12</text>
<text x="184.8" y="84.5">S1</text>
<text x="184.8" y="87">S1</text>
<text x="221.9" y="84.7">J6</text>
<text x="222.1" y="87.1">BAT-</text>
<text x="256.8" y="85.8">23K</text>
<text x="31" y="95.9">CHG-</text>
<text x="187.2" y="92.2">FS8205</text>
<text x="33.9" y="98.2">J7</text>
<text x="302.8" y="101.7">+3.3V</text>
<text x="336.5" y="99.9">GND</text>
<text x="367.4" y="100.6">I2C</text>
<text x="239.2" y="107">100K</text>
<text x="239.7" y="104.7">R13</text>
<text x="258.6" y="103.7">R12</text>
<text x="258.6" y="106">47K</text>
<text x="336.8" y="102.2">TP1</text>
<text x="340.9" y="106.8">+3.3V</text>
<text x="367.3" y="103">J12</text>
<text x="106.1" y="110.5">GND</text>
<text x="258.6" y="113.9">R14</text>
<text x="272.4" y="113.9">C11</text>
<text x="66.6" y="117">+3.3V</text>
<text x="258.6" y="116.2">10K</text>
<text x="272.6" y="116.2">100n</text>
<text x="367.4" y="119.7">I2C</text>
<text x="254.7" y="124.5">GND</text>
<text x="303" y="125.8">GND</text>
<text x="315.6" y="121">CTRL</text>
<text x="317" y="123.3">J2</text>
<text x="353.8" y="124.5">GND</text>
<text x="367.8" y="122">J3</text>
<text x="50.2" y="129.1">R1</text>
<text x="50.3" y="131.4">10K</text>
<text x="56.6" y="129.1">R2</text>
<text x="56.7" y="131.4">10K</text>
<text x="174" y="129.7">+5V</text>
<text x="36.1" y="138">C1</text>
<text x="61.5" y="136.6">SCL</text>
<text x="69.2" y="137.6" transform="rotate(-90 69.2 137.6)">VCC</text>
<text x="75.2" y="136.6">32KHZ</text>
<text x="149.2" y="133.5">+3.3V</text>
<text x="197.4" y="133.5">+3.3V</text>
<text x="349.3" y="136">+5V</text>
<text x="36.4" y="140.3">100n</text>
<text x="61.5" y="139.1">SDA</text>
<text x="71.8" y="138.7" transform="rotate(-90 71.8 138.7)">VBAT</text>
<text x="99.6" y="139.3">BT1</text>
<text x="171" y="143.6">WT32-SC01</text>
<text x="174.8" y="141.3">U2</text>
<text x="339.7" y="142.4">+3.3V</text>
<text x="370.4" y="143.5">J8</text>
<text x="61.5" y="146.7">RST</text>
<text x="71.8" y="148.1" transform="rotate(-90 71.8 148.1)">GND</text>
<text x="73.2" y="144.2">INT/SQW</text>
<text x="99.7" y="144.2">Battery_Cell</text>
<text x="163.6" y="148">PP5V</text>
<text x="183.7" y="148">PP5V</text>
<text x="368" y="145.8">POWER</text>
<text x="70" y="154">U1</text>
<text x="163.6" y="150.5">PP3V3_2</text>
<text x="163.6" y="153.1">GND</text>
<text x="163.6" y="155.6">GND</text>
<text x="180.7" y="150.5">PP3V3_2</text>
<text x="184.3" y="153.1">GND</text>
<text x="184.3" y="155.6">GND</text>
<text x="68.5" y="159.5">DS3231M</text>
<text x="163.6" y="160.7">SENSOR_VN</text>
<text x="163.6" y="158.2">SENSOR_VP</text>
<text x="185.4" y="158.2">IO4</text>
<text x="185.4" y="160.7">IO2</text>
<text x="33.7" y="163.9">GND</text>
<text x="163.6" y="163.2">IO34</text>
<text x="163.6" y="165.8">I2C_SCL</text>
<text x="182.4" y="163.2">J_IO15</text>
<text x="182.4" y="165.8">J_IO13</text>
<text x="240.3" y="167.6">J10</text>
<text x="350" y="167.7">GND</text>
<text x="91.7" y="171.7">J1</text>
<text x="163.6" y="168.3">I2C_SDA</text>
<text x="163.6" y="170.9">J_IO21</text>
<text x="163.6" y="173.4">TXD0</text>
<text x="179.3" y="168.3">ESP32_EN</text>
<text x="182.4" y="170.9">J_IO22</text>
<text x="182.4" y="173.4">J_IO23</text>
<text x="239.6" y="169.9">GPIO</text>
<text x="89" y="174.1">SD_Card</text>
<text x="163.6" y="175.9">IO12</text>
<text x="163.6" y="178.5">J_IO14</text>
<text x="185.4" y="175.9">IO0</text>
<text x="185.4" y="178.5">IO5</text>
<text x="42.5" y="180.5">+3.3V</text>
<text x="75.9" y="182.3">DAT2</text>
<text x="75.9" y="184.8">DAT3/CD</text>
<text x="163.6" y="181">IO27</text>
<text x="163.6" y="183.6">IO32</text>
<text x="184.4" y="181">IO25</text>
<text x="184.4" y="183.6">IO26</text>
<text x="75.9" y="187.4">CMD</text>
<text x="75.9" y="189.9">VDD</text>
<text x="163.6" y="186.1">IO33</text>
<text x="163.6" y="188.6">GND</text>
<text x="163.6" y="191.2">GND</text>
<text x="184.3" y="188.6">GND</text>
<text x="184.3" y="191.2">GND</text>
<text x="184.4" y="186.1">IO35</text>
<text x="316.8" y="189.4">+3.3V</text>
<text x="33.7" y="193.9">C2</text>
<text x="33.8" y="196.2">10u</text>
<text x="39.8" y="197.6">100n</text>
<text x="47.6" y="193.9">C3</text>
<text x="75.9" y="192.4">CLK</text>
<text x="75.9" y="195">VSS</text>
<text x="75.9" y="197.5">DAT0</text>
<text x="163.6" y="193.7">PP3V3_2</text>
<text x="163.6" y="196.3">PP5V</text>
<text x="180.7" y="193.7">PP3V3_2</text>
<text x="183.7" y="196.3">PP5V</text>
<text x="75.9" y="202.6">DET_A</text>
<text x="75.9" y="200.1">DAT1</text>
<text x="307.4" y="203.9">SW6</text>
<text x="42.6" y="208.3">GND</text>
<text x="75.9" y="205.1">DET_B</text>
<text x="103" y="205.1">SHIELD</text>
<text x="149.3" y="207">GND</text>
<text x="198.8" y="207">GND</text>
<text x="307.1" y="206.2">WAKE</text>
<text x="322.4" y="206.3">WAKE</text>
<text x="322.6" y="204">SW1</text>
<text x="174.5" y="213.3">+5V</text>
<text x="175.8" y="221.1">+3.3V</text>
<text x="320.8" y="220.5">R3</text>
<text x="359.5" y="220.5">SW2</text>
<text x="384.9" y="220.5">SW3</text>
<text x="396.3" y="220.4">SW7</text>
<text x="213.6" y="226">J11</text>
<text x="232.5" y="223.7">+5V</text>
<text x="320.8" y="222.8">50K</text>
<text x="359.4" y="222.8">RESET</text>
<text x="384.8" y="222.8">SEL</text>
<text x="396.2" y="222.7">SEL</text>
<text x="213.2" y="228.3">DAC</text>
<text x="158.9" y="238.2">MCP4725-DAC7571</text>
<text x="228.1" y="235.8">C12</text>
<text x="228.2" y="238.1">100uF</text>
<text x="316.9" y="236.3">GND</text>
<text x="202.8" y="241.8">R15</text>
<text x="202.8" y="244.2">20K</text>
<text x="259.1" y="245.3">220uF</text>
<text x="260" y="243">C13</text>
<text x="170.7" y="249.6">SDA</text>
<text x="170.7" y="247.1">SCL</text>
<text x="178.4" y="248.1" transform="rotate(-90 178.4 248.1)">VDD</text>
<text x="180" y="249.6">VOUT</text>
<text x="189.2" y="248.5">U7</text>
<text x="231.3" y="247.1">+</text>
<text x="245.1" y="248.5">U8</text>
<text x="245.3" y="250.8">LM386</text>
<text x="170.7" y="252.1">A0</text>
<text x="178.4" y="253.5" transform="rotate(-90 178.4 253.5)">VSS</text>
<text x="216.6" y="257.1">1K</text>
<text x="216.7" y="254.8">R16</text>
<text x="234.3" y="252.6" transform="rotate(-90 234.3 252.6)">GND V+</text>
<text x="254.8" y="256.1">R17</text>
<text x="272.6" y="254">J9</text>
<text x="144.7" y="262.1">DAC A0</text>
<text x="148.1" y="259.8">JP3</text>
<text x="185.7" y="262.3">C14</text>
<text x="202.7" y="263.7">C15</text>
<text x="238.3" y="262.4">R18</text>
<text x="254.8" y="258.4">10</text>
<text x="184.6" y="267.4">100n</text>
<text x="202.7" y="266">22uF</text>
<text x="238.3" y="264.8">1K2</text>
<text x="255.9" y="266.3">C16</text>
<text x="256" y="268.6">47n</text>
<text x="276.3" y="267.3">SPK</text>
<text x="241.8" y="273.6">10uF</text>
<text x="243.5" y="271.1">C17</text>
<text x="176" y="282">GND</text>
</g>
<g font-size=".7" fill="#008484">
<text x="236.5" y="251.4" transform="rotate(-90 236.5 251.4)">GAIN BYPASS</text>
<text x="239" y="250.1" transform="rotate(-90 239 250.1)">GAIN</text>
</g>
</svg>
